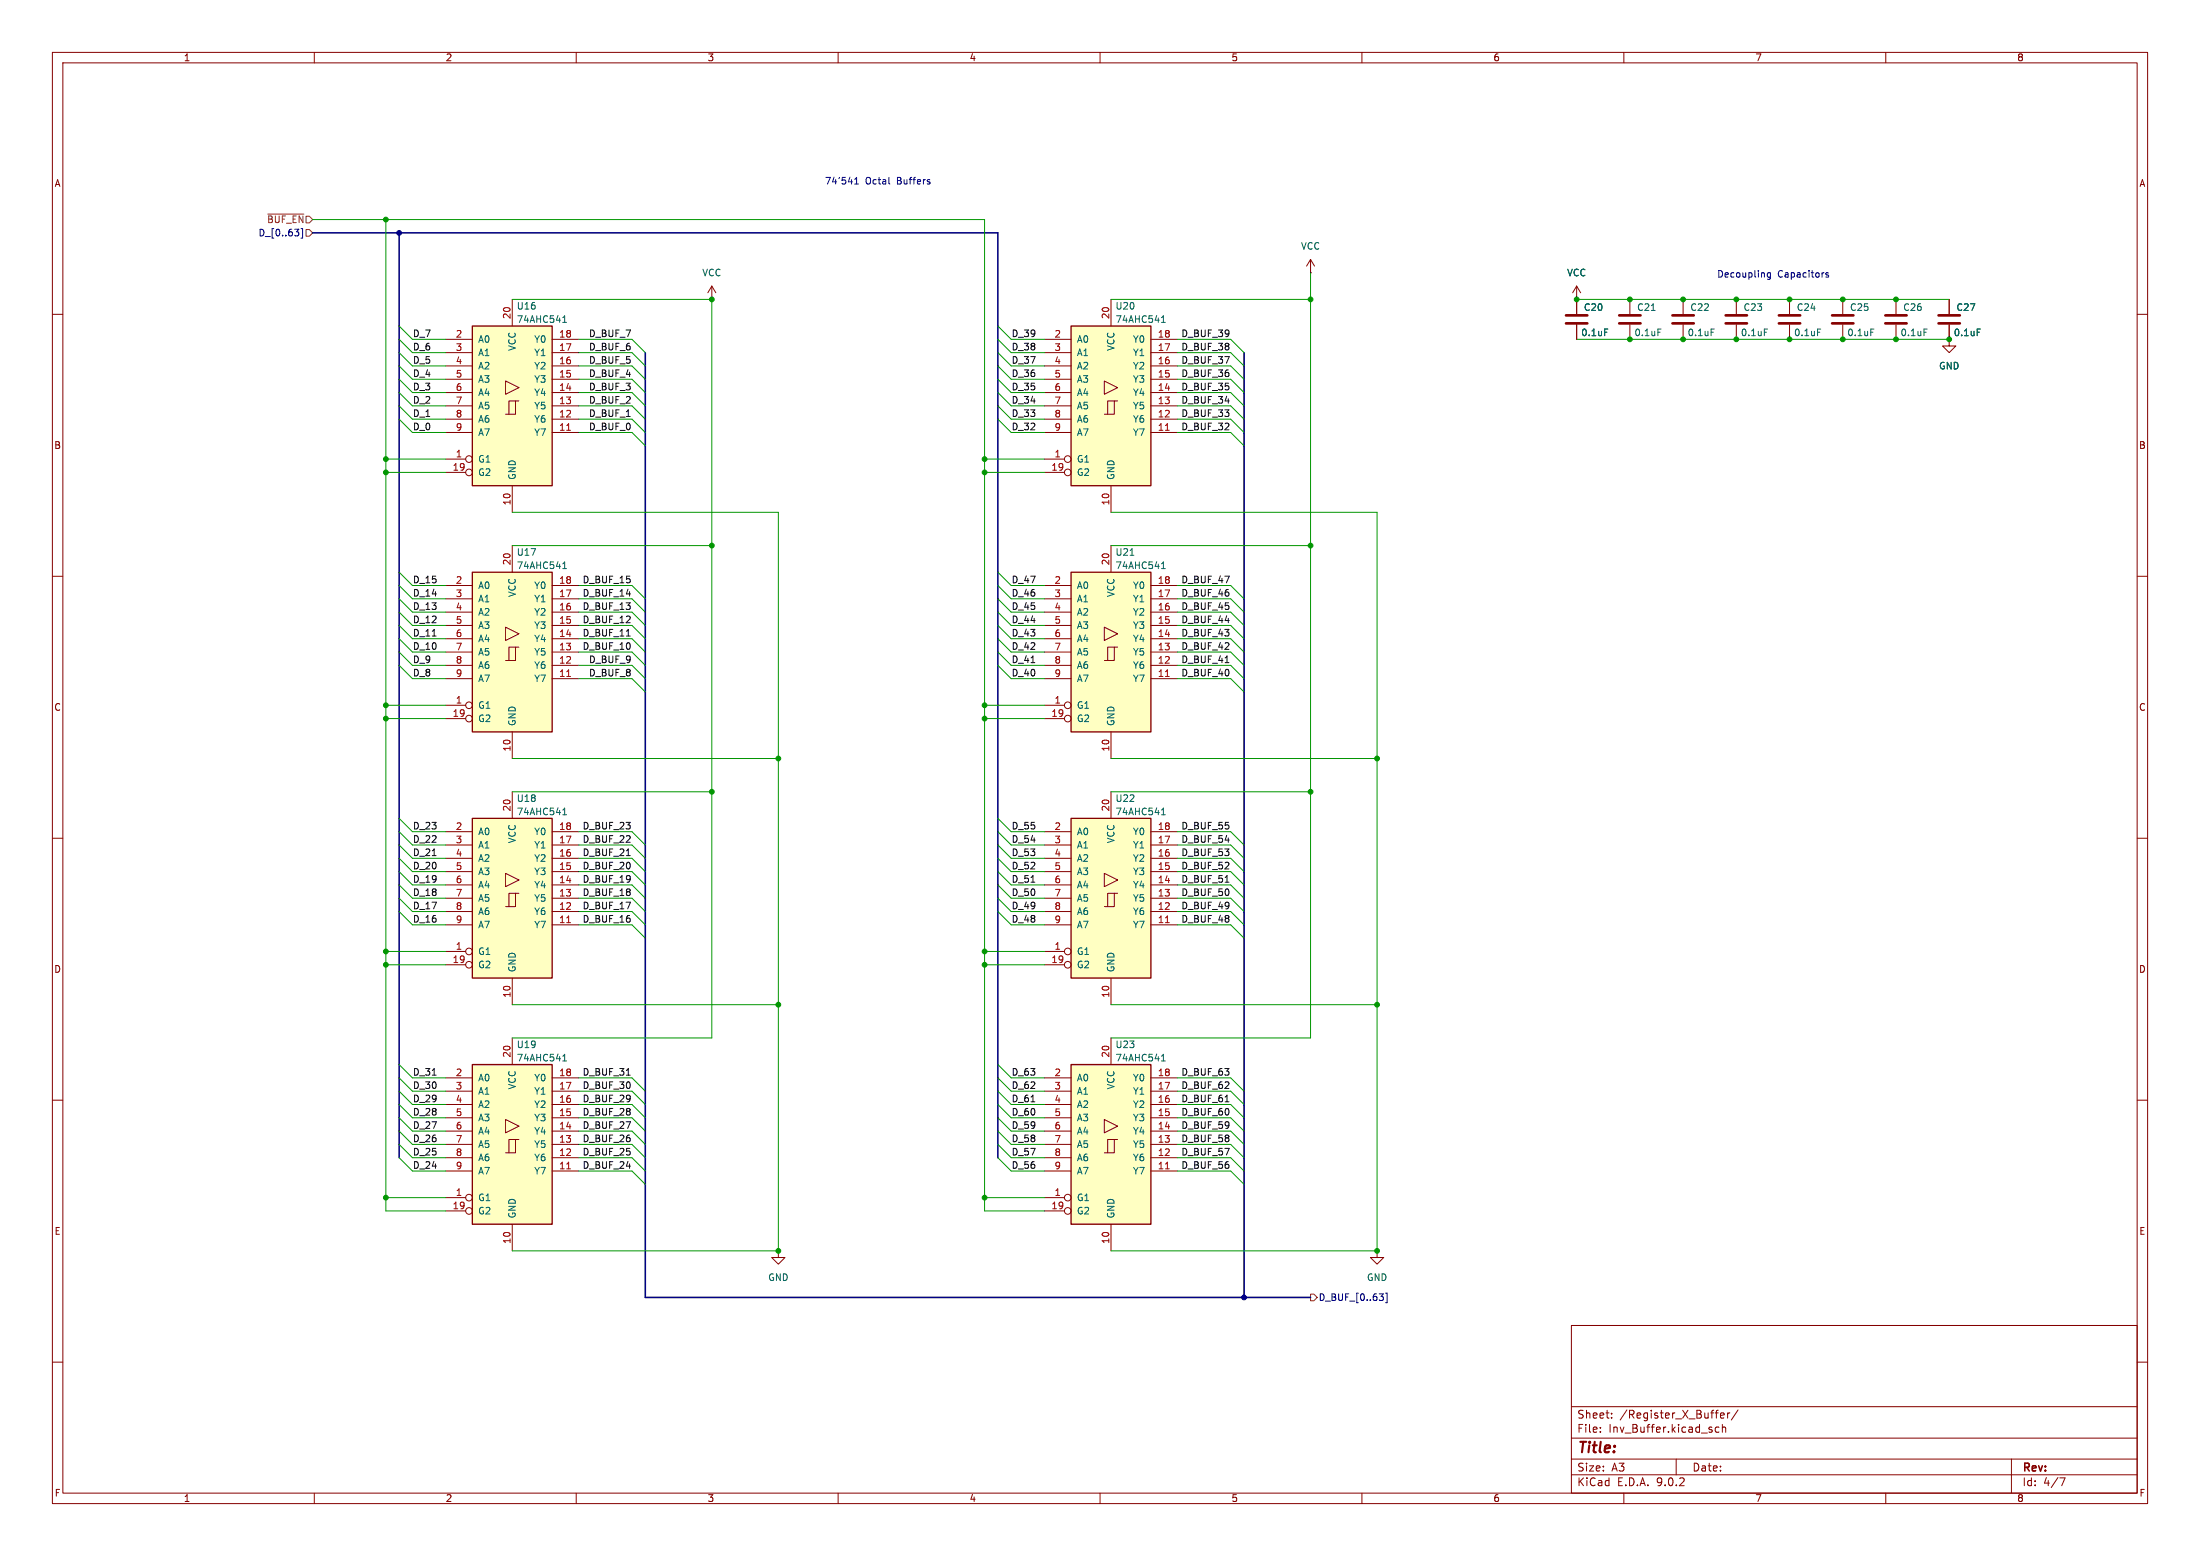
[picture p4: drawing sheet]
<svg xmlns="http://www.w3.org/2000/svg" width="420mm" height="297mm" viewBox="0 0 420 297" stroke-linecap="round" stroke-linejoin="round" font-family="sans-serif">
<g fill="none" stroke="#840000" stroke-width=".19">
<path d="M10 10h400v277h-400zM12 12h396v273h-396zM60 10v2M110 10v2M160 10v2M210 10v2M260 10v2M310 10v2M360 10v2M10 60h2M408 60h2M10 110h2"/>
<path d="M408 110h2M10 160h2M408 160h2M10 210h2M408 210h2M300 253h108v32h-108zM10 260h2M300 278.5h108M300 274.5h108M300 268.5h108M305.5 273.2v.2M305.5 272.5v.1"/>
<path d="M307.7 270.5v.2M307.7 269.8v.1M320 278.5v3M328.2 272.5l-.5-.1-.3 .3 .2 .6h.6M328.4 270.2l.8-.2-.1-.2-.4-.1-.3 .2 .1 .7h.6M328.8 272.5l.2-.1 .4 .1v.9M328.8 271.9v1.5M329.8 269.7v1M330.2 269.7l-.3 .1-.1 .2M331.8 269.1l-1.3 1.9M384 278.5v6.5M408 260h2"/>
<path d="M60 285v2M110 285v2M160 285v2M210 285v2M260 285v2M300 281.5h108M310 285v2M360 285v2M393.2 282.1h1l-.6 1.5"/>
</g>
<path d="M204.5 156.2h15.2v30.5h-15.2z" fill="#ffffc2"/>
<g fill="none" stroke="#840000" stroke-width=".19">
<path d="M199.4 158.8h5.1M212.1 151.1v5.1M219.7 158.8h5.1M199.4 161.3h5.1M199.4 163.8h5.1M199.4 166.4h5.1M199.4 168.9h5.1M199.4 171.5h5.1M199.4 174h5.1M199.4 176.5h5.1M210.8 166.7l2.6 1.3-2.6 1.2zM212.7 170.5h-1.2v2.6"/>
<path d="M213.4 170.5h-.7v2.6h-1.9M219.7 161.3h5.1M219.7 163.8h5.1M219.7 166.4h5.1M219.7 168.9h5.1M219.7 171.5h5.1M219.7 174h5.1M219.7 176.5h5.1M199.4 181.6h3.8M199.4 184.2h3.8M212.1 186.7v5.1"/>
<circle cx="203.8" cy="181.6" r=".63"/>
<circle cx="203.8" cy="184.1" r=".63"/>
</g>
<path d="M204.5 156.2h15.2v30.5h-15.2z" fill="none" stroke="#840000" stroke-width=".25"/>
<path d="M222.5 176.1h.7" fill="none" stroke="#a90000" stroke-width=".19"/>
<path d="M221.7 155.5h.8M221.7 154.6l.4-.4v1.3" fill="none" stroke="#006464" stroke-width=".19"/>
<path d="M204.5 62.2h15.2v30.5h-15.2z" fill="#ffffc2"/>
<g fill="none" stroke="#840000" stroke-width=".19">
<path d="M212.1 57.2v5M199.4 64.8h5.1M199.4 67.3h5.1M199.4 69.9h5.1M199.4 72.4h5.1M199.4 74.9h5.1M199.4 77.5h5.1M210.8 72.7l2.6 1.3-2.6 1.3zM212.7 76.5h-1.2v2.6M213.4 76.5h-.7v2.6h-1.9M219.7 64.8h5.1M219.7 67.3h5.1"/>
<path d="M219.7 69.9h5.1M219.7 72.4h5.1M219.7 74.9h5.1M219.7 77.5h5.1M199.4 80h5.1M199.4 82.6h5.1M199.4 87.6h3.8M199.4 90.2h3.8M212.1 92.7v5.1M219.7 80h5.1M219.7 82.6h5.1"/>
<circle cx="203.8" cy="90.2" r=".63"/>
<circle cx="203.8" cy="87.6" r=".63"/>
</g>
<path d="M204.5 62.2h15.2v30.5h-15.2z" fill="none" stroke="#840000" stroke-width=".25"/>
<path d="M222.5 82.1h.7" fill="none" stroke="#a90000" stroke-width=".19"/>
<path d="M221.7 61.5h.8M221.7 60.6l.4-.3v1.2" fill="none" stroke="#006464" stroke-width=".19"/>
<path d="M90.2 203.2h15.2v30.5h-15.2z" fill="#ffffc2"/>
<g fill="none" stroke="#840000" stroke-width=".19">
<path d="M97.8 198.1v5.1M85.1 205.7h5.1M85.1 208.3h5.1M85.1 210.8h5.1M85.1 213.4h5.1M85.1 215.9h5.1M85.1 218.4h5.1M96.5 213.7l2.6 1.3-2.6 1.2zM98.4 217.5h-1.2v2.5M99.1 217.5h-.7v2.5h-1.9M105.4 205.7h5.1M105.4 208.3h5.1"/>
<path d="M105.4 210.8h5.1M105.4 213.4h5.1M105.4 215.9h5.1M105.4 218.4h5.1M85.1 221h5.1M85.1 223.5h5.1M85.1 228.6h3.8M85.1 231.1h3.8M97.8 233.7v5.1M105.4 221h5.1M105.4 223.5h5.1M262.9 238.8v1.2h1.3l-1.3 1.3-1.3-1.3h1.3"/>
<path d="M262.9 238.8h.1"/>
<circle cx="89.5" cy="228.6" r=".63"/>
<circle cx="89.5" cy="231.1" r=".63"/>
</g>
<path d="M90.2 203.2h15.2v30.5h-15.2z" fill="none" stroke="#840000" stroke-width=".25"/>
<path d="M108.2 223.1h.7" fill="none" stroke="#a90000" stroke-width=".19"/>
<path d="M107.4 202.5h.8M107.4 201.6l.4-.4v1.3" fill="none" stroke="#006464" stroke-width=".19"/>
<path d="M90.2 109.2h15.2v30.5h-15.2z" fill="#ffffc2"/>
<g fill="none" stroke="#840000" stroke-width=".19">
<path d="M135.9 57.2h.1M135.9 54.6l-.8 1.3M135.9 54.6l.8 1.3M135.9 54.6v2.6M85.1 111.8h5.1M85.1 114.3h5.1M85.1 116.8h5.1M85.1 119.4h5.1M96.5 119.7l2.6 1.3-2.6 1.3zM97.8 104.1v5.1M105.4 111.8h5.1M105.4 114.3h5.1"/>
<path d="M105.4 116.8h5.1M105.4 119.4h5.1M85.1 121.9h5.1M85.1 124.5h5.1M85.1 127h5.1M85.1 129.5h5.1M85.1 134.6h3.8M85.1 137.2h3.8M97.8 139.7v5.1M98.4 123.5h-1.2v2.6M99.1 123.5h-.7v2.6h-1.9M105.4 121.9h5.1"/>
<path d="M105.4 124.5h5.1M105.4 127h5.1M105.4 129.5h5.1"/>
<circle cx="89.5" cy="137.2" r=".63"/>
<circle cx="89.5" cy="134.6" r=".63"/>
</g>
<path d="M90.2 109.2h15.2v30.5h-15.2z" fill="none" stroke="#840000" stroke-width=".25"/>
<path d="M108.2 129.1h.7" fill="none" stroke="#a90000" stroke-width=".19"/>
<path d="M107.4 108.5h.8M107.4 107.6l.4-.3v1.2" fill="none" stroke="#006464" stroke-width=".19"/>
<path d="M90.2 62.2h15.2v30.5h-15.2z" fill="#ffffc2"/>
<g fill="none" stroke="#840000" stroke-width=".19">
<path d="M97.8 57.2v5M85.1 64.8h5.1M85.1 67.3h5.1M85.1 69.9h5.1M85.1 72.4h5.1M85.1 74.9h5.1M85.1 77.5h5.1M96.5 72.7l2.6 1.3-2.6 1.3zM98.4 76.5h-1.2v2.6M99.1 76.5h-.7v2.6h-1.9M105.4 64.8h5.1M105.4 67.3h5.1"/>
<path d="M105.4 69.9h5.1M105.4 72.4h5.1M105.4 74.9h5.1M105.4 77.5h5.1M85.1 80h5.1M85.1 82.6h5.1M85.1 87.6h3.8M85.1 90.2h3.8M97.8 92.7v5.1M105.4 80h5.1M105.4 82.6h5.1"/>
<circle cx="89.5" cy="90.2" r=".63"/>
<circle cx="89.5" cy="87.6" r=".63"/>
</g>
<path d="M90.2 62.2h15.2v30.5h-15.2z" fill="none" stroke="#840000" stroke-width=".25"/>
<path d="M108.2 82.1h.7" fill="none" stroke="#a90000" stroke-width=".19"/>
<path d="M107.4 61.5h.8M107.4 60.6l.4-.3v1.2" fill="none" stroke="#006464" stroke-width=".19"/>
<path d="M204.5 109.2h15.2v30.5h-15.2z" fill="#ffffc2"/>
<g fill="none" stroke="#840000" stroke-width=".19">
<path d="M199.4 111.8h5.1M199.4 114.3h5.1M199.4 116.8h5.1M199.4 119.4h5.1M210.8 119.7l2.6 1.3-2.6 1.3zM212.1 104.1v5.1M219.7 111.8h5.1M219.7 114.3h5.1M219.7 116.8h5.1M219.7 119.4h5.1M199.4 121.9h5.1M199.4 124.5h5.1"/>
<path d="M199.4 127h5.1M199.4 129.5h5.1M199.4 134.6h3.8M199.4 137.2h3.8M212.1 139.7v5.1M212.7 123.5h-1.2v2.6M213.4 123.5h-.7v2.6h-1.9M219.7 121.9h5.1M219.7 124.5h5.1M219.7 127h5.1M219.7 129.5h5.1"/>
<circle cx="203.8" cy="137.2" r=".63"/>
<circle cx="203.8" cy="134.6" r=".63"/>
</g>
<path d="M204.5 109.2h15.2v30.5h-15.2z" fill="none" stroke="#840000" stroke-width=".25"/>
<path d="M222.5 129.1h.7" fill="none" stroke="#a90000" stroke-width=".19"/>
<path d="M215.7 106h.8M221.7 108.5h.8M221.7 107.6l.4-.3v1.2" fill="none" stroke="#006464" stroke-width=".19"/>
<path d="M204.5 203.2h15.2v30.5h-15.2z" fill="#ffffc2"/>
<g fill="none" stroke="#840000" stroke-width=".19">
<path d="M212.1 198.1v5.1M199.4 205.7h5.1M199.4 208.3h5.1M199.4 210.8h5.1M199.4 213.4h5.1M199.4 215.9h5.1M199.4 218.4h5.1M210.8 213.7l2.6 1.3-2.6 1.2zM212.7 217.5h-1.2v2.5M213.4 217.5h-.7v2.5h-1.9M219.7 205.7h5.1M219.7 208.3h5.1"/>
<path d="M219.7 210.8h5.1M219.7 213.4h5.1M219.7 215.9h5.1M219.7 218.4h5.1M199.4 221h5.1M199.4 223.5h5.1M199.4 228.6h3.8M199.4 231.1h3.8M212.1 233.7v5.1M219.7 221h5.1M219.7 223.5h5.1"/>
<circle cx="203.8" cy="231.1" r=".63"/>
<circle cx="203.8" cy="228.6" r=".63"/>
</g>
<path d="M204.5 203.2h15.2v30.5h-15.2z" fill="none" stroke="#840000" stroke-width=".25"/>
<path d="M222.5 223.1h.7" fill="none" stroke="#a90000" stroke-width=".19"/>
<path d="M221.7 202.5h.8M221.7 201.6l.4-.4v1.3" fill="none" stroke="#006464" stroke-width=".19"/>
<path d="M90.2 156.2h15.2v30.5h-15.2z" fill="#ffffc2"/>
<g fill="none" stroke="#840000" stroke-width=".19">
<path d="M250.2 52.1h.1M250.2 49.5l-.8 1.3M250.2 49.5l.8 1.3M250.2 49.5v2.6M301 57.2h.1M301 54.6v5.3M301 54.6l-.8 1.3M301 54.6l.8 1.3M311.1 57.2v2.7M321.3 57.2v2.7M331.5 57.2v2.7M341.6 57.2v2.7"/>
<path d="M351.8 57.2v2.7M361.9 57.2v2.7M372.1 57.2v2.7M301 62v2.8M311.1 62v2.8M321.3 62v2.8M331.5 62v2.8M341.6 62v2.8M351.8 62v2.8M361.9 62v2.8M372.1 64.8v1.2h1.3l-1.3 1.3-1.3-1.3h1.3M372.1 64.8h.1"/>
<path d="M372.1 62v2.8M85.1 158.8h5.1M97.8 151.1v5.1M105.4 158.8h5.1M85.1 161.3h5.1M85.1 163.8h5.1M85.1 166.4h5.1M85.1 168.9h5.1M85.1 171.5h5.1M85.1 174h5.1M85.1 176.5h5.1M96.5 166.7l2.6 1.3-2.6 1.2z"/>
<path d="M98.4 170.5h-1.2v2.6M99.1 170.5h-.7v2.6h-1.9M105.4 161.3h5.1M105.4 163.8h5.1M105.4 166.4h5.1M105.4 168.9h5.1M105.4 171.5h5.1M105.4 174h5.1M105.4 176.5h5.1M85.1 181.6h3.8M85.1 184.2h3.8M97.8 186.7v5.1"/>
<path d="M148.6 238.8v1.2h1.3l-1.3 1.3-1.3-1.3h1.3M148.6 238.8h.1"/>
<circle cx="89.5" cy="181.6" r=".63"/>
<circle cx="89.5" cy="184.1" r=".63"/>
</g>
<path d="M90.2 156.2h15.2v30.5h-15.2z" fill="none" stroke="#840000" stroke-width=".25"/>
<path d="M108.2 176.1h.7" fill="none" stroke="#a90000" stroke-width=".19"/>
<path d="M315.3 59.3h.7M306.3 62.8h.6M316.5 62.8h.6M326.7 62.8h.6M336.8 62.8h.6M347 62.8h.6M357.1 62.8h.6M367.3 62.8h.6M377.5 62.8h.6M107.4 155.5h.8M107.4 154.6l.4-.4v1.3" fill="none" stroke="#006464" stroke-width=".19"/>
<g fill="none" stroke="#840000" stroke-width=".51">
<path d="M299 60.2h4M299 61.7h4M309.1 60.2h4.1M309.1 61.7h4.1M319.3 60.2h4M319.3 61.7h4M329.4 60.2h4.1M329.4 61.7h4.1M339.6 60.2h4.1M339.6 61.7h4.1M349.8 60.2h4M349.8 61.7h4"/>
<path d="M359.9 60.2h4.1M359.9 61.7h4.1M370.1 60.2h4M370.1 61.7h4"/>
</g>
<path d="M51.1 40.9h6.9M58.4 43.8h.7l.6 .7-.6 .6h-.7zM250.2 247h.6l.7 .6-.7 .7h-.6z" fill="none" stroke="#725600" stroke-width=".19"/>
<path d="M56.3 43.8h.7l-.4 .4M56.9 44.3l.1 .2-.1 .5M57.8 43.6v1.9h-.3M263.3 247h.8l-.4 .4M263.8 247.4l.3 .3v.3l-.3 .2M264.5 246.8h.3v1.9h-.3" fill="none" stroke="#000084" stroke-width=".19"/>
<path d="M82.5 121.4h.8M119.6 121.4h.7M196.8 126.5h.8M233.9 126.5h.7M82.5 163.3h.8M119.6 163.3h.7M196.8 168.4h.8M233.9 168.4h.7M82.5 205.2h.8M119.6 205.2h.7M196.8 210.3h.8M233.9 210.3h.7" fill="none" stroke="#0f0f0f" stroke-width=".19"/>
<path d="M59.7 44.5h130.8v176.5M76.2 44.5v176.5M123.2 67.3v180.3h127M237.5 67.3v180.3" fill="none" stroke="#000084" stroke-width=".3"/>
<g fill="none" stroke="#009600" stroke-width=".19">
<path d="M59.7 41.9h128.3v189.2h11.4M73.7 41.9v189.2h11.4M97.8 57.2h38.1v140.9h-38.1M212.1 57.2h38.1M250.2 52.1v146h-38.1M301 57.2h71.1M76.2 62.2l2.5 2.6h6.4M76.2 67.3l2.5 2.6h6.4M76.2 69.9l2.5 2.5h6.4M76.2 64.8l2.5 2.5h6.4M76.2 74.9l2.5 2.6h6.4M76.2 77.5l2.5 2.5h6.4"/>
<path d="M76.2 72.4l2.5 2.5h6.4M110.5 64.8h10.1l2.6 2.5M110.5 69.9h10.1l2.6 2.5M110.5 72.4h10.1l2.6 2.5M110.5 67.3h10.1l2.6 2.6M110.5 77.5h10.1l2.6 2.5M110.5 74.9h10.1l2.6 2.6M190.5 62.2l2.5 2.6h6.4M190.5 67.3l2.5 2.6h6.4M190.5 69.9l2.5 2.5h6.4M190.5 64.8l2.5 2.5h6.4M190.5 74.9l2.5 2.6h6.4"/>
<path d="M190.5 77.5l2.5 2.5h6.4M190.5 72.4l2.5 2.5h6.4M224.8 64.8h10.1l2.6 2.5M224.8 69.9h10.1l2.6 2.5M224.8 72.4h10.1l2.6 2.5M224.8 67.3h10.1l2.6 2.6M224.8 77.5h10.1l2.6 2.5M224.8 74.9h10.1l2.6 2.6M301 64.8h71.1M73.7 87.6h11.4M73.7 90.2h11.4M76.2 80l2.5 2.6h6.4"/>
<path d="M97.8 97.8h50.8v141h-50.8M110.5 80h10.1l2.6 2.6M110.5 82.6h10.1l2.6 2.5M188 87.6h11.4M188 90.2h11.4M190.5 80l2.5 2.6h6.4M212.1 97.8h50.8v141h-50.8M224.8 80h10.1l2.6 2.6M224.8 82.6h10.1l2.6 2.5M76.2 119.4l2.5 2.5h6.4M76.2 116.8l2.5 2.6h6.4M76.2 109.2l2.5 2.6h6.4"/>
<path d="M76.2 114.3l2.5 2.5h6.4M76.2 111.8l2.5 2.5h6.4M97.8 104.1h38.1M110.5 119.4h10.1l2.6 2.5M110.5 111.8h10.1l2.6 2.5M110.5 116.8h10.1l2.6 2.6M110.5 114.3h10.1l2.6 2.5M190.5 119.4l2.5 2.5h6.4M190.5 116.8l2.5 2.6h6.4M190.5 109.2l2.5 2.6h6.4M190.5 114.3l2.5 2.5h6.4M190.5 111.8l2.5 2.5h6.4"/>
<path d="M212.1 104.1h38.1M224.8 119.4h10.1l2.6 2.5M224.8 111.8h10.1l2.6 2.5M224.8 116.8h10.1l2.6 2.6M224.8 114.3h10.1l2.6 2.5M73.7 134.6h11.4M73.7 137.2h11.4M76.2 124.5l2.5 2.5h6.4M76.2 127l2.5 2.5h6.4M76.2 121.9l2.5 2.6h6.4M110.5 121.9h10.1l2.6 2.6M110.5 127h10.1l2.6 2.5"/>
<path d="M110.5 129.5h10.1l2.6 2.6M110.5 124.5h10.1l2.6 2.5M188 134.6h11.4M188 137.2h11.4M190.5 124.5l2.5 2.5h6.4M190.5 127l2.5 2.5h6.4M190.5 121.9l2.5 2.6h6.4M224.8 121.9h10.1l2.6 2.6M224.8 127h10.1l2.6 2.5M224.8 129.5h10.1l2.6 2.6M224.8 124.5h10.1l2.6 2.5M76.2 158.8l2.5 2.5h6.4"/>
<path d="M76.2 156.2l2.5 2.6h6.4M97.8 144.8h50.8M97.8 151.1h38.1M110.5 158.8h10.1l2.6 2.5M190.5 158.8l2.5 2.5h6.4M190.5 156.2l2.5 2.6h6.4M212.1 144.8h50.8M212.1 151.1h38.1M224.8 158.8h10.1l2.6 2.5M76.2 163.8l2.5 2.6h6.4M76.2 166.4l2.5 2.5h6.4M76.2 161.3l2.5 2.5h6.4"/>
<path d="M76.2 171.5l2.5 2.5h6.4M76.2 174l2.5 2.5h6.4M76.2 168.9l2.5 2.6h6.4M110.5 166.4h10.1l2.6 2.5M110.5 168.9h10.1l2.6 2.6M110.5 161.3h10.1l2.6 2.5M110.5 163.8h10.1l2.6 2.6M110.5 174h10.1l2.6 2.5M110.5 176.5h10.1l2.6 2.6M110.5 171.5h10.1l2.6 2.5M190.5 163.8l2.5 2.6h6.4M190.5 166.4l2.5 2.5h6.4"/>
<path d="M190.5 161.3l2.5 2.5h6.4M190.5 171.5l2.5 2.5h6.4M190.5 174l2.5 2.5h6.4M190.5 168.9l2.5 2.6h6.4M224.8 166.4h10.1l2.6 2.5M224.8 168.9h10.1l2.6 2.6M224.8 161.3h10.1l2.6 2.5M224.8 163.8h10.1l2.6 2.6M224.8 174h10.1l2.6 2.5M224.8 176.5h10.1l2.6 2.6M224.8 171.5h10.1l2.6 2.5M73.7 181.6h11.4"/>
<path d="M73.7 184.2h11.4M97.8 191.8h50.8M188 181.6h11.4M188 184.2h11.4M212.1 191.8h50.8M76.2 213.4l2.5 2.5h6.4M76.2 205.7l2.5 2.6h6.4M76.2 218.4l2.5 2.6h6.4M76.2 215.9l2.5 2.5h6.4M76.2 203.2l2.5 2.5h6.4M76.2 210.8l2.5 2.6h6.4M76.2 208.3l2.5 2.5h6.4"/>
<path d="M110.5 215.9h10.1l2.6 2.5M110.5 208.3h10.1l2.6 2.5M110.5 218.4h10.1l2.6 2.6M110.5 205.7h10.1l2.6 2.6M110.5 213.4h10.1l2.6 2.5M110.5 210.8h10.1l2.6 2.6M190.5 213.4l2.5 2.5h6.4M190.5 205.7l2.5 2.6h6.4M190.5 218.4l2.5 2.6h6.4M190.5 215.9l2.5 2.5h6.4M190.5 203.2l2.5 2.5h6.4M190.5 210.8l2.5 2.6h6.4"/>
<path d="M190.5 208.3l2.5 2.5h6.4M224.8 215.9h10.1l2.6 2.5M224.8 208.3h10.1l2.6 2.5M224.8 218.4h10.1l2.6 2.6M224.8 205.7h10.1l2.6 2.6M224.8 213.4h10.1l2.6 2.5M224.8 210.8h10.1l2.6 2.6M73.7 228.6h11.4M76.2 221l2.5 2.5h6.4M110.5 223.5h10.1l2.6 2.6M110.5 221h10.1l2.6 2.5M188 228.6h11.4"/>
<path d="M190.5 221l2.5 2.5h6.4M224.8 223.5h10.1l2.6 2.6M224.8 221h10.1l2.6 2.5"/>
</g>
<path d="M163.2 35.1h.7M163.2 34.2l.3-.3v1.2M169.8 35.1h.1M177.4 34.7l.2 .2-.2 .2M177.4 34.3h.1M338 52.1v1l-.3 .2h-.3M338 52.1h-.4l-.2 .2 .1 .5h.5M349 52.1h-.3l-.1 .1v.2l.4 .1v.3h-.4" fill="none" stroke="#0000c2" stroke-width=".19"/>
<g fill="#000084" stroke="#000084" stroke-width=".19">
<circle cx="237.5" cy="247.6" r=".46"/>
<circle cx="76.2" cy="44.5" r=".46"/>
</g>
<g fill="#009600" stroke="#009600" stroke-width=".19">
<circle cx="262.9" cy="238.8" r=".46"/>
<circle cx="148.6" cy="238.8" r=".46"/>
<circle cx="148.6" cy="191.8" r=".46"/>
<circle cx="188" cy="228.6" r=".46"/>
<circle cx="135.9" cy="104.1" r=".46"/>
<circle cx="188" cy="90.2" r=".46"/>
<circle cx="188" cy="87.6" r=".46"/>
<circle cx="188" cy="137.2" r=".46"/>
<circle cx="188" cy="134.6" r=".46"/>
<circle cx="148.6" cy="144.8" r=".46"/>
<circle cx="135.9" cy="57.2" r=".46"/>
<circle cx="188" cy="184.2" r=".46"/>
<circle cx="188" cy="181.6" r=".46"/>
<circle cx="73.7" cy="134.6" r=".46"/>
<circle cx="73.7" cy="137.2" r=".46"/>
<circle cx="135.9" cy="151.1" r=".46"/>
<circle cx="73.7" cy="181.6" r=".46"/>
<circle cx="73.7" cy="184.2" r=".46"/>
<circle cx="73.7" cy="228.6" r=".46"/>
<circle cx="73.7" cy="87.6" r=".46"/>
<circle cx="73.7" cy="41.9" r=".46"/>
<circle cx="73.7" cy="90.2" r=".46"/>
<circle cx="341.6" cy="64.8" r=".46"/>
<circle cx="341.6" cy="57.2" r=".46"/>
<circle cx="311.1" cy="57.2" r=".46"/>
<circle cx="311.1" cy="64.8" r=".46"/>
<circle cx="301" cy="57.2" r=".46"/>
<circle cx="351.8" cy="64.8" r=".46"/>
<circle cx="361.9" cy="57.2" r=".46"/>
<circle cx="351.8" cy="57.2" r=".46"/>
<circle cx="331.5" cy="64.8" r=".46"/>
<circle cx="321.3" cy="64.8" r=".46"/>
<circle cx="361.9" cy="64.8" r=".46"/>
<circle cx="372.1" cy="64.8" r=".46"/>
<circle cx="331.5" cy="57.2" r=".46"/>
<circle cx="321.3" cy="57.2" r=".46"/>
<circle cx="250.2" cy="104.1" r=".46"/>
<circle cx="250.2" cy="57.2" r=".46"/>
<circle cx="262.9" cy="191.8" r=".46"/>
<circle cx="250.2" cy="151.1" r=".46"/>
<circle cx="262.9" cy="144.8" r=".46"/>
</g>
<text font-size="2.8" fill="#840000" x="301" y="277.9">Title:</text>
<g font-size="2.1" fill="#840000">
<text x="301" y="273.7">File:</text>
<text x="301" y="271">Sheet:</text>
<text x="307.1" y="273.7">Inv_Buffer.kicad_sch</text>
<text x="309.2" y="271">/Register_X_Buffer/</text>
<text x="301" y="281.1">Size:</text>
<text x="307.6" y="281.1">A3</text>
<text x="323" y="281.1">Date:</text>
<text x="386" y="281.3">Rev:</text>
<text x="301" y="283.9">KiCad</text>
<text x="308.7" y="283.9">E.D.A.</text>
<text x="316.3" y="283.9">9.0.2</text>
<text x="386" y="283.9">Id:</text>
<text x="390.1" y="283.9">4/7</text>
</g>
<g font-size="1.8" fill="#840000">
<text x="35" y="11.9">1</text>
<text x="85" y="11.9">2</text>
<text x="135" y="11.9">3</text>
<text x="185" y="11.9">4</text>
<text x="235" y="11.9">5</text>
<text x="285" y="11.9">6</text>
<text x="335" y="11.9">7</text>
<text x="385" y="11.9">8</text>
<text x="10.3" y="35.9">A</text>
<text x="408.3" y="35.9">A</text>
<text x="10.3" y="85.9">B</text>
<text x="408.2" y="85.9">B</text>
<text x="10.3" y="135.9">C</text>
<text x="408.2" y="135.9">C</text>
<text x="10.3" y="185.9">D</text>
<text x="408.2" y="185.9">D</text>
<text x="10.3" y="235.9">E</text>
<text x="408.3" y="235.9">E</text>
<text x="10.3" y="285.9">F</text>
<text x="35" y="286.9">1</text>
<text x="85" y="286.9">2</text>
<text x="135" y="286.9">3</text>
<text x="185" y="286.9">4</text>
<text x="235" y="286.9">5</text>
<text x="285" y="286.9">6</text>
<text x="335" y="286.9">7</text>
<text x="385" y="286.9">8</text>
<text x="408.3" y="285.9">F</text>
</g>
<g font-size="1.8" fill="#0000c2">
<text x="157.4" y="35.4">74'541</text>
<text x="165.2" y="35.4">Octal</text>
<text x="171.3" y="35.4">Buffers</text>
<text x="327.7" y="53.2">Decoupling</text>
<text x="339.3" y="53.2">Capacitors</text>
</g>
<g font-size="1.8" fill="#000084">
<text x="49.3" y="45.3">D_[0..63]</text>
<text x="50.9" y="42.8">~{BUF_EN}</text>
<text x="251.7" y="248.5">D_BUF_[0..63]</text>
</g>
<g font-size="1.8" fill="#006464">
<text x="248.3" y="47.9">VCC</text>
<text x="134" y="52.9">VCC</text>
<text x="299.1" y="52.9">VCC</text>
<text x="98.6" y="59.3">U16</text>
<text x="212.9" y="59.3">U20</text>
<text x="302.3" y="59.5">C20</text>
<text x="312.4" y="59.5">C21</text>
<text x="322.6" y="59.5">C22</text>
<text x="332.7" y="59.5">C23</text>
<text x="342.9" y="59.5">C24</text>
<text x="353.1" y="59.5">C25</text>
<text x="363.2" y="59.5">C26</text>
<text x="373.4" y="59.5">C27</text>
<text x="91.2" y="65.6">A0</text>
<text x="98.6" y="61.8">74AHC541</text>
<text x="101.9" y="65.6">Y0</text>
<text x="205.5" y="65.6">A0</text>
<text x="212.9" y="61.8">74AHC541</text>
<text x="216.2" y="65.6">Y0</text>
<text x="301.8" y="64.4">0.1uF</text>
<text x="311.9" y="64.4">0.1uF</text>
<text x="322.1" y="64.4">0.1uF</text>
<text x="332.2" y="64.4">0.1uF</text>
<text x="342.4" y="64.4">0.1uF</text>
<text x="352.6" y="64.4">0.1uF</text>
<text x="362.7" y="64.4">0.1uF</text>
<text x="372.9" y="64.4">0.1uF</text>
<text x="91.2" y="68.2">A1</text>
<text x="91.2" y="70.7">A2</text>
<text x="98.7" y="67.1" transform="rotate(-90 98.7 67.1)">VCC</text>
<text x="101.9" y="68.2">Y1</text>
<text x="101.9" y="70.7">Y2</text>
<text x="205.5" y="68.2">A1</text>
<text x="205.5" y="70.7">A2</text>
<text x="213" y="67.1" transform="rotate(-90 213 67.1)">VCC</text>
<text x="216.2" y="68.2">Y1</text>
<text x="216.2" y="70.7">Y2</text>
<text x="370.1" y="70.7">GND</text>
<text x="91.2" y="73.3">A3</text>
<text x="91.2" y="75.8">A4</text>
<text x="101.9" y="73.3">Y3</text>
<text x="101.9" y="75.8">Y4</text>
<text x="205.5" y="73.3">A3</text>
<text x="205.5" y="75.8">A4</text>
<text x="216.2" y="73.3">Y3</text>
<text x="216.2" y="75.8">Y4</text>
<text x="91.2" y="78.3">A5</text>
<text x="91.2" y="80.9">A6</text>
<text x="91.2" y="83.4">A7</text>
<text x="101.9" y="78.3">Y5</text>
<text x="101.9" y="80.9">Y6</text>
<text x="101.9" y="83.4">Y7</text>
<text x="205.5" y="78.3">A5</text>
<text x="205.5" y="80.9">A6</text>
<text x="205.5" y="83.4">A7</text>
<text x="216.2" y="78.3">Y5</text>
<text x="216.2" y="80.9">Y6</text>
<text x="216.2" y="83.4">Y7</text>
<text x="91.2" y="88.5">G1</text>
<text x="205.5" y="88.5">G1</text>
<text x="91.2" y="91">G2</text>
<text x="98.7" y="91.7" transform="rotate(-90 98.7 91.7)">GND</text>
<text x="205.5" y="91">G2</text>
<text x="213" y="91.7" transform="rotate(-90 213 91.7)">GND</text>
<text x="98.6" y="106.3">U17</text>
<text x="212.9" y="106.3">U21</text>
<text x="91.2" y="112.6">A0</text>
<text x="98.6" y="108.8">74AHC541</text>
<text x="101.9" y="112.6">Y0</text>
<text x="205.5" y="112.6">A0</text>
<text x="212.9" y="108.8">74AHC541</text>
<text x="216.2" y="112.6">Y0</text>
<text x="91.2" y="115.2">A1</text>
<text x="91.2" y="117.7">A2</text>
<text x="98.7" y="114.1" transform="rotate(-90 98.7 114.1)">VCC</text>
<text x="101.9" y="115.2">Y1</text>
<text x="101.9" y="117.7">Y2</text>
<text x="205.5" y="115.2">A1</text>
<text x="205.5" y="117.7">A2</text>
<text x="213" y="114.1" transform="rotate(-90 213 114.1)">VCC</text>
<text x="216.2" y="115.2">Y1</text>
<text x="216.2" y="117.7">Y2</text>
<text x="91.2" y="120.2">A3</text>
<text x="91.2" y="122.8">A4</text>
<text x="91.2" y="125.3">A5</text>
<text x="101.9" y="120.2">Y3</text>
<text x="101.9" y="122.8">Y4</text>
<text x="101.9" y="125.3">Y5</text>
<text x="205.5" y="120.2">A3</text>
<text x="205.5" y="122.8">A4</text>
<text x="205.5" y="125.3">A5</text>
<text x="216.2" y="120.2">Y3</text>
<text x="216.2" y="122.8">Y4</text>
<text x="216.2" y="125.3">Y5</text>
<text x="91.2" y="127.9">A6</text>
<text x="91.2" y="130.4">A7</text>
<text x="101.9" y="127.9">Y6</text>
<text x="101.9" y="130.4">Y7</text>
<text x="205.5" y="127.9">A6</text>
<text x="205.5" y="130.4">A7</text>
<text x="216.2" y="127.9">Y6</text>
<text x="216.2" y="130.4">Y7</text>
<text x="91.2" y="135.5">G1</text>
<text x="205.5" y="135.5">G1</text>
<text x="91.2" y="138">G2</text>
<text x="98.7" y="138.7" transform="rotate(-90 98.7 138.7)">GND</text>
<text x="205.5" y="138">G2</text>
<text x="213" y="138.7" transform="rotate(-90 213 138.7)">GND</text>
<text x="98.6" y="153.3">U18</text>
<text x="98.6" y="155.8">74AHC541</text>
<text x="212.9" y="153.3">U22</text>
<text x="212.9" y="155.8">74AHC541</text>
<text x="91.2" y="159.6">A0</text>
<text x="98.7" y="161.1" transform="rotate(-90 98.7 161.1)">VCC</text>
<text x="101.9" y="159.6">Y0</text>
<text x="205.5" y="159.6">A0</text>
<text x="213" y="161.1" transform="rotate(-90 213 161.1)">VCC</text>
<text x="216.2" y="159.6">Y0</text>
<text x="91.2" y="162.2">A1</text>
<text x="91.2" y="164.7">A2</text>
<text x="91.2" y="167.2">A3</text>
<text x="101.9" y="162.2">Y1</text>
<text x="101.9" y="164.7">Y2</text>
<text x="101.9" y="167.2">Y3</text>
<text x="205.5" y="162.2">A1</text>
<text x="205.5" y="164.7">A2</text>
<text x="205.5" y="167.2">A3</text>
<text x="216.2" y="162.2">Y1</text>
<text x="216.2" y="164.7">Y2</text>
<text x="216.2" y="167.2">Y3</text>
<text x="91.2" y="169.8">A4</text>
<text x="91.2" y="172.3">A5</text>
<text x="101.9" y="169.8">Y4</text>
<text x="101.9" y="172.3">Y5</text>
<text x="205.5" y="169.8">A4</text>
<text x="205.5" y="172.3">A5</text>
<text x="216.2" y="169.8">Y4</text>
<text x="216.2" y="172.3">Y5</text>
<text x="91.2" y="174.9">A6</text>
<text x="91.2" y="177.4">A7</text>
<text x="101.9" y="174.9">Y6</text>
<text x="101.9" y="177.4">Y7</text>
<text x="205.5" y="174.9">A6</text>
<text x="205.5" y="177.4">A7</text>
<text x="216.2" y="174.9">Y6</text>
<text x="216.2" y="177.4">Y7</text>
<text x="91.2" y="182.5">G1</text>
<text x="91.2" y="185">G2</text>
<text x="98.7" y="185.7" transform="rotate(-90 98.7 185.7)">GND</text>
<text x="205.5" y="182.5">G1</text>
<text x="205.5" y="185">G2</text>
<text x="213" y="185.7" transform="rotate(-90 213 185.7)">GND</text>
<text x="98.6" y="200.3">U19</text>
<text x="98.6" y="202.8">74AHC541</text>
<text x="212.9" y="200.3">U23</text>
<text x="212.9" y="202.8">74AHC541</text>
<text x="91.2" y="206.6">A0</text>
<text x="91.2" y="209.1">A1</text>
<text x="98.7" y="208" transform="rotate(-90 98.7 208)">VCC</text>
<text x="101.9" y="206.6">Y0</text>
<text x="101.9" y="209.1">Y1</text>
<text x="205.5" y="206.6">A0</text>
<text x="205.5" y="209.1">A1</text>
<text x="213" y="208" transform="rotate(-90 213 208)">VCC</text>
<text x="216.2" y="206.6">Y0</text>
<text x="216.2" y="209.1">Y1</text>
<text x="91.2" y="211.7">A2</text>
<text x="91.2" y="214.2">A3</text>
<text x="101.9" y="211.7">Y2</text>
<text x="101.9" y="214.2">Y3</text>
<text x="205.5" y="211.7">A2</text>
<text x="205.5" y="214.2">A3</text>
<text x="216.2" y="211.7">Y2</text>
<text x="216.2" y="214.2">Y3</text>
<text x="91.2" y="216.8">A4</text>
<text x="91.2" y="219.3">A5</text>
<text x="91.2" y="221.8">A6</text>
<text x="101.9" y="216.8">Y4</text>
<text x="101.9" y="219.3">Y5</text>
<text x="101.9" y="221.8">Y6</text>
<text x="205.5" y="216.8">A4</text>
<text x="205.5" y="219.3">A5</text>
<text x="205.5" y="221.8">A6</text>
<text x="216.2" y="216.8">Y4</text>
<text x="216.2" y="219.3">Y5</text>
<text x="216.2" y="221.8">Y6</text>
<text x="91.2" y="224.4">A7</text>
<text x="101.9" y="224.4">Y7</text>
<text x="205.5" y="224.4">A7</text>
<text x="216.2" y="224.4">Y7</text>
<text x="91.2" y="229.5">G1</text>
<text x="91.2" y="232">G2</text>
<text x="98.7" y="232.7" transform="rotate(-90 98.7 232.7)">GND</text>
<text x="205.5" y="229.5">G1</text>
<text x="205.5" y="232">G2</text>
<text x="213" y="232.7" transform="rotate(-90 213 232.7)">GND</text>
<text x="146.6" y="244.7">GND</text>
<text x="260.9" y="244.7">GND</text>
</g>
<g font-size="1.8" fill="#0f0f0f">
<text x="78.7" y="64.4">D_7</text>
<text x="112.3" y="64.4">D_BUF_7</text>
<text x="193" y="64.4">D_39</text>
<text x="225.4" y="64.4">D_BUF_39</text>
<text x="78.7" y="69.5">D_5</text>
<text x="78.7" y="67">D_6</text>
<text x="112.3" y="69.5">D_BUF_5</text>
<text x="112.3" y="67">D_BUF_6</text>
<text x="193" y="69.5">D_37</text>
<text x="193" y="67">D_38</text>
<text x="225.4" y="69.5">D_BUF_37</text>
<text x="225.4" y="67">D_BUF_38</text>
<text x="78.7" y="74.6">D_3</text>
<text x="78.7" y="77.1">D_2</text>
<text x="78.7" y="72">D_4</text>
<text x="112.3" y="77.1">D_BUF_2</text>
<text x="112.3" y="74.6">D_BUF_3</text>
<text x="112.3" y="72">D_BUF_4</text>
<text x="193" y="72">D_36</text>
<text x="193" y="74.6">D_35</text>
<text x="193" y="77.1">D_34</text>
<text x="225.4" y="74.6">D_BUF_35</text>
<text x="225.4" y="72">D_BUF_36</text>
<text x="225.4" y="77.1">D_BUF_34</text>
<text x="78.7" y="82.2">D_0</text>
<text x="78.7" y="79.7">D_1</text>
<text x="112.3" y="79.7">D_BUF_1</text>
<text x="112.3" y="82.2">D_BUF_0</text>
<text x="193" y="79.7">D_33</text>
<text x="193" y="82.2">D_32</text>
<text x="225.4" y="79.7">D_BUF_33</text>
<text x="225.4" y="82.2">D_BUF_32</text>
<text x="78.7" y="111.4">D_15</text>
<text x="78.7" y="114">D_14</text>
<text x="111.1" y="114">D_BUF_14</text>
<text x="111.1" y="111.4">D_BUF_15</text>
<text x="193" y="111.4">D_47</text>
<text x="193" y="114">D_46</text>
<text x="225.4" y="114">D_BUF_46</text>
<text x="225.4" y="111.4">D_BUF_47</text>
<text x="78.7" y="119">D_12</text>
<text x="78.7" y="116.5">D_13</text>
<text x="111.1" y="116.5">D_BUF_13</text>
<text x="111.1" y="119">D_BUF_12</text>
<text x="193" y="116.5">D_45</text>
<text x="193" y="119">D_44</text>
<text x="225.4" y="116.5">D_BUF_45</text>
<text x="225.4" y="119">D_BUF_44</text>
<text x="78.7" y="124.1">D_10</text>
<text x="78.7" y="121.6">D_11</text>
<text x="111.1" y="124.1">D_BUF_10</text>
<text x="111.1" y="121.6">D_BUF_11</text>
<text x="193" y="121.6">D_43</text>
<text x="193" y="124.1">D_42</text>
<text x="225.4" y="121.6">D_BUF_43</text>
<text x="225.4" y="124.1">D_BUF_42</text>
<text x="78.7" y="129.2">D_8</text>
<text x="78.7" y="126.7">D_9</text>
<text x="112.3" y="129.2">D_BUF_8</text>
<text x="112.3" y="126.7">D_BUF_9</text>
<text x="193" y="129.2">D_40</text>
<text x="193" y="126.7">D_41</text>
<text x="225.4" y="126.7">D_BUF_41</text>
<text x="225.4" y="129.2">D_BUF_40</text>
<text x="78.7" y="158.4">D_23</text>
<text x="78.7" y="160.9">D_22</text>
<text x="111.1" y="160.9">D_BUF_22</text>
<text x="111.1" y="158.4">D_BUF_23</text>
<text x="193" y="160.9">D_54</text>
<text x="193" y="158.4">D_55</text>
<text x="225.4" y="158.4">D_BUF_55</text>
<text x="225.4" y="160.9">D_BUF_54</text>
<text x="78.7" y="166">D_20</text>
<text x="78.7" y="163.5">D_21</text>
<text x="111.1" y="166">D_BUF_20</text>
<text x="111.1" y="163.5">D_BUF_21</text>
<text x="193" y="166">D_52</text>
<text x="193" y="163.5">D_53</text>
<text x="225.4" y="163.5">D_BUF_53</text>
<text x="225.4" y="166">D_BUF_52</text>
<text x="78.7" y="168.6">D_19</text>
<text x="78.7" y="171.1">D_18</text>
<text x="78.7" y="173.6">D_17</text>
<text x="111.1" y="168.6">D_BUF_19</text>
<text x="111.1" y="173.6">D_BUF_17</text>
<text x="111.1" y="171.1">D_BUF_18</text>
<text x="193" y="171.1">D_50</text>
<text x="193" y="168.6">D_51</text>
<text x="193" y="173.6">D_49</text>
<text x="225.4" y="173.6">D_BUF_49</text>
<text x="225.4" y="168.6">D_BUF_51</text>
<text x="225.4" y="171.1">D_BUF_50</text>
<text x="78.7" y="176.2">D_16</text>
<text x="111.1" y="176.2">D_BUF_16</text>
<text x="193" y="176.2">D_48</text>
<text x="225.4" y="176.2">D_BUF_48</text>
<text x="78.7" y="207.9">D_30</text>
<text x="78.7" y="205.4">D_31</text>
<text x="111.1" y="207.9">D_BUF_30</text>
<text x="111.1" y="205.4">D_BUF_31</text>
<text x="193" y="207.9">D_62</text>
<text x="193" y="205.4">D_63</text>
<text x="225.4" y="205.4">D_BUF_63</text>
<text x="225.4" y="207.9">D_BUF_62</text>
<text x="78.7" y="210.5">D_29</text>
<text x="78.7" y="213">D_28</text>
<text x="78.7" y="215.6">D_27</text>
<text x="111.1" y="215.6">D_BUF_27</text>
<text x="111.1" y="210.5">D_BUF_29</text>
<text x="111.1" y="213">D_BUF_28</text>
<text x="193" y="213">D_60</text>
<text x="193" y="215.6">D_59</text>
<text x="193" y="210.5">D_61</text>
<text x="225.4" y="210.5">D_BUF_61</text>
<text x="225.4" y="213">D_BUF_60</text>
<text x="225.4" y="215.6">D_BUF_59</text>
<text x="78.7" y="218.1">D_26</text>
<text x="78.7" y="220.6">D_25</text>
<text x="111.1" y="220.6">D_BUF_25</text>
<text x="111.1" y="218.1">D_BUF_26</text>
<text x="193" y="218.1">D_58</text>
<text x="193" y="220.6">D_57</text>
<text x="225.4" y="220.6">D_BUF_57</text>
<text x="225.4" y="218.1">D_BUF_58</text>
<text x="78.7" y="223.2">D_24</text>
<text x="111.1" y="223.2">D_BUF_24</text>
<text x="193" y="223.2">D_56</text>
<text x="225.4" y="223.2">D_BUF_56</text>
</g>
<g font-size="1.8" fill="#a90000">
<text x="86.9" y="64.5">2</text>
<text x="97.5" y="61" transform="rotate(-90 97.5 61)">20</text>
<text x="106.6" y="64.5">18</text>
<text x="201.2" y="64.5">2</text>
<text x="211.8" y="61" transform="rotate(-90 211.8 61)">20</text>
<text x="220.9" y="64.5">18</text>
<text x="86.9" y="67.1">3</text>
<text x="86.9" y="69.6">4</text>
<text x="106.6" y="67.1">17</text>
<text x="106.6" y="69.6">16</text>
<text x="201.2" y="67.1">3</text>
<text x="201.2" y="69.6">4</text>
<text x="220.9" y="67.1">17</text>
<text x="220.9" y="69.6">16</text>
<text x="86.9" y="72.1">5</text>
<text x="86.9" y="74.7">6</text>
<text x="86.9" y="77.2">7</text>
<text x="106.6" y="72.1">15</text>
<text x="106.6" y="74.7">14</text>
<text x="106.6" y="77.2">13</text>
<text x="201.2" y="72.1">5</text>
<text x="201.2" y="74.7">6</text>
<text x="201.2" y="77.2">7</text>
<text x="220.9" y="72.1">15</text>
<text x="220.9" y="74.7">14</text>
<text x="220.9" y="77.2">13</text>
<text x="86.9" y="79.8">8</text>
<text x="86.9" y="82.3">9</text>
<text x="106.6" y="79.8">12</text>
<text x="106.6" y="82.3">11</text>
<text x="201.2" y="79.8">8</text>
<text x="201.2" y="82.3">9</text>
<text x="220.9" y="79.8">12</text>
<text x="220.9" y="82.3">11</text>
<text x="86.3" y="89.9">19</text>
<text x="86.9" y="87.4">1</text>
<text x="200.6" y="89.9">19</text>
<text x="201.2" y="87.4">1</text>
<text x="97.5" y="96.6" transform="rotate(-90 97.5 96.6)">10</text>
<text x="211.8" y="96.6" transform="rotate(-90 211.8 96.6)">10</text>
<text x="97.5" y="108" transform="rotate(-90 97.5 108)">20</text>
<text x="211.8" y="108" transform="rotate(-90 211.8 108)">20</text>
<text x="86.9" y="111.5">2</text>
<text x="106.6" y="111.5">18</text>
<text x="201.2" y="111.5">2</text>
<text x="220.9" y="111.5">18</text>
<text x="86.9" y="114">3</text>
<text x="86.9" y="116.6">4</text>
<text x="86.9" y="119.1">5</text>
<text x="106.6" y="114">17</text>
<text x="106.6" y="116.6">16</text>
<text x="106.6" y="119.1">15</text>
<text x="201.2" y="114">3</text>
<text x="201.2" y="116.6">4</text>
<text x="201.2" y="119.1">5</text>
<text x="220.9" y="114">17</text>
<text x="220.9" y="116.6">16</text>
<text x="220.9" y="119.1">15</text>
<text x="86.9" y="121.7">6</text>
<text x="86.9" y="124.2">7</text>
<text x="106.6" y="121.7">14</text>
<text x="106.6" y="124.2">13</text>
<text x="201.2" y="121.7">6</text>
<text x="201.2" y="124.2">7</text>
<text x="220.9" y="121.7">14</text>
<text x="220.9" y="124.2">13</text>
<text x="86.9" y="126.7">8</text>
<text x="86.9" y="129.3">9</text>
<text x="106.6" y="126.7">12</text>
<text x="106.6" y="129.3">11</text>
<text x="201.2" y="126.7">8</text>
<text x="201.2" y="129.3">9</text>
<text x="220.9" y="126.7">12</text>
<text x="220.9" y="129.3">11</text>
<text x="86.3" y="136.9">19</text>
<text x="86.9" y="134.4">1</text>
<text x="200.6" y="136.9">19</text>
<text x="201.2" y="134.4">1</text>
<text x="97.5" y="143.6" transform="rotate(-90 97.5 143.6)">10</text>
<text x="211.8" y="143.6" transform="rotate(-90 211.8 143.6)">10</text>
<text x="97.5" y="155" transform="rotate(-90 97.5 155)">20</text>
<text x="211.8" y="155" transform="rotate(-90 211.8 155)">20</text>
<text x="86.9" y="158.5">2</text>
<text x="86.9" y="161">3</text>
<text x="106.6" y="158.5">18</text>
<text x="106.6" y="161">17</text>
<text x="201.2" y="158.5">2</text>
<text x="201.2" y="161">3</text>
<text x="220.9" y="158.5">18</text>
<text x="220.9" y="161">17</text>
<text x="86.9" y="163.6">4</text>
<text x="86.9" y="166.1">5</text>
<text x="106.6" y="163.6">16</text>
<text x="106.6" y="166.1">15</text>
<text x="201.2" y="163.6">4</text>
<text x="201.2" y="166.1">5</text>
<text x="220.9" y="163.6">16</text>
<text x="220.9" y="166.1">15</text>
<text x="86.9" y="168.7">6</text>
<text x="86.9" y="171.2">7</text>
<text x="86.9" y="173.7">8</text>
<text x="106.6" y="168.7">14</text>
<text x="106.6" y="171.2">13</text>
<text x="106.6" y="173.7">12</text>
<text x="201.2" y="168.7">6</text>
<text x="201.2" y="171.2">7</text>
<text x="201.2" y="173.7">8</text>
<text x="220.9" y="168.7">14</text>
<text x="220.9" y="171.2">13</text>
<text x="220.9" y="173.7">12</text>
<text x="86.9" y="176.3">9</text>
<text x="106.6" y="176.3">11</text>
<text x="201.2" y="176.3">9</text>
<text x="220.9" y="176.3">11</text>
<text x="86.3" y="183.9">19</text>
<text x="86.9" y="181.4">1</text>
<text x="200.6" y="183.9">19</text>
<text x="201.2" y="181.4">1</text>
<text x="97.5" y="190.5" transform="rotate(-90 97.5 190.5)">10</text>
<text x="211.8" y="190.5" transform="rotate(-90 211.8 190.5)">10</text>
<text x="97.5" y="202" transform="rotate(-90 97.5 202)">20</text>
<text x="211.8" y="202" transform="rotate(-90 211.8 202)">20</text>
<text x="86.9" y="205.5">2</text>
<text x="86.9" y="208">3</text>
<text x="106.6" y="205.5">18</text>
<text x="106.6" y="208">17</text>
<text x="201.2" y="205.5">2</text>
<text x="201.2" y="208">3</text>
<text x="220.9" y="205.5">18</text>
<text x="220.9" y="208">17</text>
<text x="86.9" y="210.6">4</text>
<text x="86.9" y="213.1">5</text>
<text x="86.9" y="215.6">6</text>
<text x="106.6" y="210.6">16</text>
<text x="106.6" y="213.1">15</text>
<text x="106.6" y="215.6">14</text>
<text x="201.2" y="210.6">4</text>
<text x="201.2" y="213.1">5</text>
<text x="201.2" y="215.6">6</text>
<text x="220.9" y="210.6">16</text>
<text x="220.9" y="213.1">15</text>
<text x="220.9" y="215.6">14</text>
<text x="86.9" y="218.2">7</text>
<text x="86.9" y="220.7">8</text>
<text x="106.6" y="218.2">13</text>
<text x="106.6" y="220.7">12</text>
<text x="201.2" y="218.2">7</text>
<text x="201.2" y="220.7">8</text>
<text x="220.9" y="218.2">13</text>
<text x="220.9" y="220.7">12</text>
<text x="86.9" y="223.3">9</text>
<text x="106.6" y="223.3">11</text>
<text x="201.2" y="223.3">9</text>
<text x="220.9" y="223.3">11</text>
<text x="86.3" y="230.9">19</text>
<text x="86.9" y="228.3">1</text>
<text x="200.6" y="230.9">19</text>
<text x="201.2" y="228.3">1</text>
<text x="97.5" y="237.5" transform="rotate(-90 97.5 237.5)">10</text>
<text x="211.8" y="237.5" transform="rotate(-90 211.8 237.5)">10</text>
</g>
</svg>
